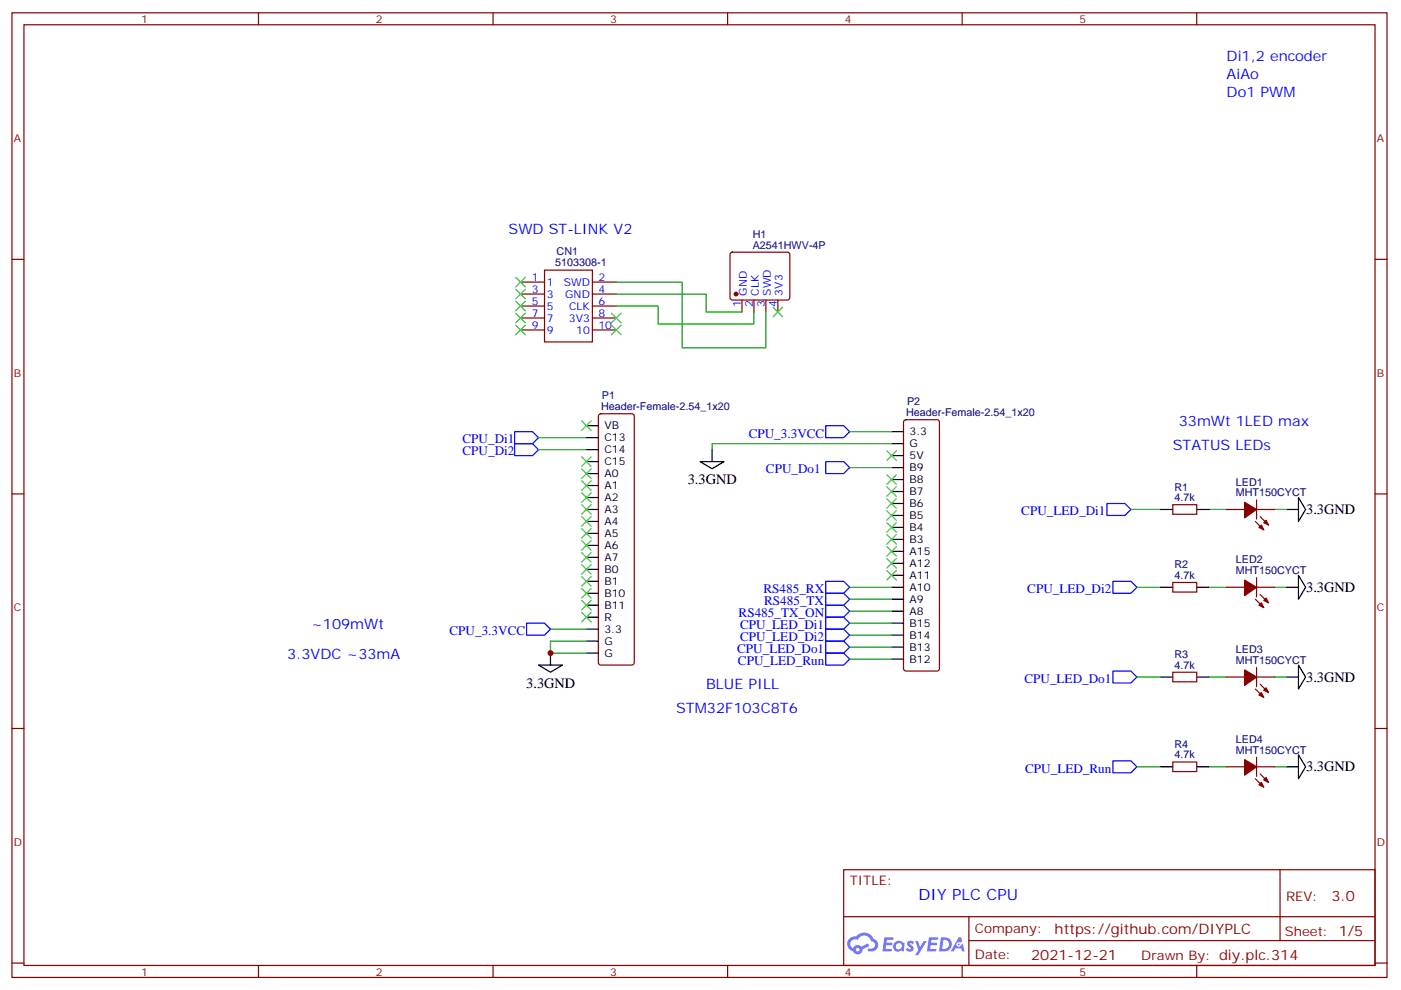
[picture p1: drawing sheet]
<svg xmlns="http://www.w3.org/2000/svg" width="413mm" height="292mm" viewBox="0 0 413 292" stroke-linecap="round" stroke-linejoin="round" font-family="sans-serif">
<g fill="none" stroke="#870000" stroke-width=".35">
<path d="M3.5 3.8h405.4v284.3h-405.4zM7.1 7.3h398.2v277.3h-398.2zM76.2 3.8v3.5M145.3 3.8v3.5M214.5 3.8v3.5M283.6 3.8v3.5M352.8 3.8v3.5M3.5 76.4h3.6M405.3 76.4h3.6M3.5 145.6h3.6M405.3 145.6h3.6M3.5 214.7h3.6"/>
<path d="M405.3 214.7h3.6M248.7 256.4h156.6v28.2h-156.6zM377.3 256.4v20.9M248.7 270.2h156.5M285.6 277.3h119.6M285.6 270.2v14.1M3.5 283.9h3.6M76.2 284.6v3.5M145.3 284.6v3.5M214.5 284.6v3.5M283.6 284.6v3.5M352.8 284.6v3.5"/>
<path d="M405.3 283.9h3.6"/>
</g>
<g fill="#5487ff">
<path d="M267.7 277.5a1.22 1.22 0 0 1 1.7 .3l-.4 .6a.47 .47 0 0 0-.3-.4 .47 .47 0 0 0-.5 .2l.1 .2a1.14 1.14 0 0 1 .8 1.7 1.14 1.14 0 0 1-1.9 0l-.2-.2 .5-.5 .7 .4a.29 .29 0 0 0 .3-.2 .29 .29 0 0 0-.2-.4 1.04 1.04 0 0 1-.6-1.7z"/>
<path d="M260.7 276.3h2.4l.3 .2-.2 .5h-1.8l-.1 .9h1.5l.3 .4-.3 .3h-1.6l-.2 1.1 1.7 .1 .2 .3-.2 .3h-2.6z"/>
<path d="M273.8 276.3h2.4l.3 .2-.1 .5h-1.8l-.2 .9h1.6l.3 .4-.4 .3h-1.6l-.1 1.1 1.7 .1 .2 .3-.2 .3h-2.6z"/>
<path d="M282.6 276.3h.7l.3 1.2-.6 .4a.69 .69 0 0 0-1 .2 .69 .69 0 0 0 .4 1 .69 .69 0 0 0 .9-.6l.5-.3 .6 2.2h-.8l-.2-.8h-1.8l-.5 .8h-.8z"/>
<path d="M269.8 277.4h.8l.6 1.8 1.1-1.8h.9l-2.6 4.2h-.8l.9-1.6z"/>
<path d="M277.4 276.3l-.6 4.1h1.3a2.11 2.11 0 0 0 2.5-2.1 2.11 2.11 0 0 0-2.5-2zM278.1 277a1.39 1.39 0 0 1 1.7 1.4 1.39 1.39 0 0 1-1.8 1.3h-.3z"/>
<path d="M263.7 277.9a1.54 1.54 0 0 0-.1 2.2 1.54 1.54 0 0 0 2.2 .1l.6 .2 .3-2.3-.2-.2h-.4a1.49 1.49 0 0 0-2.4 0zM264 278.9a.94 .94 0 0 1 1.8 0 .94 .94 0 0 1-1.8 0z"/>
<path d="M250.4 276.7a2.18 2.18 0 0 0 1.1 3.7 1.44 1.44 0 0 0 1.6 .9 1.44 1.44 0 0 0 1.2-1.5l2-1-.5-.7-1.9 .9a1.47 1.47 0 0 0-2.4 .5 1.39 1.39 0 0 1-.7-2 1.39 1.39 0 0 1 2-.4 2.12 2.12 0 0 1 2.2-1.3 2.12 2.12 0 0 1 1.9 1.7 1.14 1.14 0 0 1 1.1 1.4 1.14 1.14 0 0 1-1.7 .7 .43 .43 0 0 0-.5 .4 .43 .43 0 0 0 .4 .5 1.98 1.98 0 0 0 2.5-1.3 1.98 1.98 0 0 0-1.2-2.5 3.1 3.1 0 0 0-5.3-.7l-.9 .1zM252.3 280a.55 .55 0 0 1 1.1 0 .55 .55 0 0 1-1.1 0z"/>
<circle cx="282.6" cy="278.4" r=".26"/>
</g>
<g fill="none" stroke="#008700" stroke-width=".35">
<path d="M181.7 90.2h12.3v5.3h28.2v-3.5M181.7 86.7h26.4v5.3h10.6M181.7 83.1h19.4v19.5h24.7v-10.6M158.7 129h14.2M158.7 132.5h14.2M250.5 127.2h12.3M250.5 137.8h12.3M262.8 130.8h-52.9v1.7M333.4 150.2h8.8M356.3 150.2h5.3M375.7 150.2h3.5M250.5 173.1h12.3"/>
<path d="M250.5 176.6h12.3M335.1 173.1h7.1M356.3 173.1h5.3M375.7 173.1h3.5M162.3 185.5h10.6M172.9 189h-10.6v3.5h10.6M250.5 180.2h12.3M250.5 183.7h12.3M250.5 187.2h12.3M250.5 190.7h12.3M250.5 194.3h12.3M335.1 199.6h7.1"/>
<path d="M356.3 199.6h5.3M375.7 199.6h3.5M335.1 226h7.1M356.3 226h5.3M375.7 226h3.5"/>
</g>
<g fill="none" stroke="#870000" stroke-width=".35">
<path d="M160.5 79.6h14.1v21.2h-14.1zM215.4 74.5l.5-.2h16.2l.5 .2 .2 .5v12.7l-.2 .5-.5 .2h-16.2l-.5-.2-.2-.5v-12.7zM153.5 83.1h7M153.5 86.7h7M153.5 90.2h7M153.5 93.7h7M153.5 97.3h7M174.6 83.1h7.1M174.6 86.7h7.1M174.6 90.2h7.1M174.6 93.7h7.1M174.6 97.3h7.1"/>
<path d="M218.7 88.4v3.6M222.2 88.4v3.6M225.8 88.4v3.6M229.3 88.4v3.6M176.6 122.2l.5-.2h9.2l.5 .2 .2 .5v72.6l-.3 .5-.4 .2h-9.2l-.5-.2-.2-.5v-72.6zM266.6 123.9l.5-.2h9.1l.5 .2 .2 .5v72.7l-.2 .5-.5 .2h-9.1l-.5-.2-.3-.5v-72.7zM345.7 148.8h7.1v2.8h-7.1zM361.6 150.2h5.3M370.1 153.7l2.4 2.5M370.4 150.2h5.3M370.4 147.4v5.6M371.5 152.3l2.4 2.5"/>
<path d="M345.7 171.7h7.1v2.8h-7.1zM361.6 173.1h5.3M370.1 176.6l2.4 2.5M370.4 170.3v5.6M370.4 173.1h5.3M371.5 175.2l2.4 2.5M345.7 198.2h7.1v2.8h-7.1zM361.6 199.6h5.3M370.4 196.7v5.7M370.4 199.6h5.3M370.1 203.1l2.4 2.5M371.5 201.7l2.4 2.5"/>
<path d="M345.7 224.6h7.1v2.8h-7.1zM361.6 226h5.3M370.1 229.6l2.4 2.4M370.4 223.2v5.6M370.4 226h5.3M371.5 228.1l2.4 2.5"/>
</g>
<g fill="none" stroke="#000" stroke-width=".35">
<path d="M172.9 125.5h3.5M172.9 129h3.5M172.9 132.5h3.5M172.9 136.1h3.5M172.9 139.6h3.5M206.4 136.1h7l-3.5 2.1zM209.9 132.5v3.6M262.8 127.2h3.5M262.8 130.8h3.5M262.8 134.3h3.5M262.8 137.8h3.5M172.9 143.1h3.5"/>
<path d="M172.9 146.6h3.5M172.9 150.2h3.5M172.9 153.7h3.5M172.9 157.2h3.5M262.8 141.4h3.5M262.8 144.9h3.5M262.8 148.4h3.5M262.8 151.9h3.5M262.8 155.5h3.5M262.8 159h3.5M342.2 150.2h3.5M352.8 150.2h3.5"/>
<path d="M379.2 150.2h3.6M382.8 146.6l2.1 3.6-2.1 3.5zM172.9 160.8h3.5M172.9 164.3h3.5M172.9 167.8h3.5M172.9 171.3h3.5M172.9 174.9h3.5M172.9 178.4h3.5M262.8 162.5h3.5M262.8 166.1h3.5M262.8 169.6h3.5M262.8 173.1h3.5"/>
<path d="M262.8 176.6h3.5M342.2 173.1h3.5M352.8 173.1h3.5M379.2 173.1h3.6M382.8 169.6l2.1 3.5-2.1 3.5zM158.7 196h7.1l-3.5 2.2zM162.3 192.5v3.5M172.9 181.9h3.5M172.9 185.5h3.5M172.9 189h3.5M172.9 192.5h3.5M262.8 180.2h3.5"/>
<path d="M262.8 183.7h3.5M262.8 187.2h3.5M262.8 190.7h3.5M262.8 194.3h3.5M342.2 199.6h3.5M352.8 199.6h3.5M379.2 199.6h3.6M382.8 196l2.1 3.6-2.1 3.5zM342.2 226h3.5M352.8 226h3.5M379.2 226h3.6M382.8 222.5l2.1 3.5-2.1 3.6z"/>
</g>
<g fill="none" stroke="#3c3" stroke-width=".35">
<path d="M152 81.7l2.9 2.9M152 85.3l2.9 2.8M152 88.8l2.9 2.8M152 92.3l2.9 2.8M152 95.8l2.9 2.9M154.9 81.7l-2.9 2.9M154.9 85.3l-2.9 2.8M154.9 88.8l-2.9 2.8M154.9 92.3l-2.9 2.8M154.9 95.8l-2.9 2.9M180.3 92.3l2.8 2.8M180.3 95.8l2.8 2.9"/>
<path d="M183.1 92.3l-2.8 2.8M183.1 95.8l-2.8 2.9M227.9 90.6l2.8 2.8M230.7 90.6l-2.8 2.8M171.4 124.1l2.9 2.8M171.4 134.7l2.9 2.8M171.4 138.2l2.9 2.8M174.3 124.1l-2.9 2.8M174.3 134.7l-2.9 2.8M174.3 138.2l-2.9 2.8M261.4 132.9l2.8 2.8M261.4 139.9l2.8 2.9"/>
<path d="M264.2 132.9l-2.8 2.8M264.2 139.9l-2.8 2.9M171.4 141.7l2.9 2.8M171.4 145.2l2.9 2.9M171.4 148.8l2.9 2.8M171.4 152.3l2.9 2.8M171.4 155.8l2.9 2.8M171.4 159.3l2.9 2.9M174.3 141.7l-2.9 2.8M174.3 145.2l-2.9 2.9M174.3 148.8l-2.9 2.8M174.3 152.3l-2.9 2.8"/>
<path d="M174.3 155.8l-2.9 2.8M174.3 159.3l-2.9 2.9M261.4 143.5l2.8 2.8M261.4 147l2.8 2.8M261.4 150.5l2.8 2.9M261.4 154.1l2.8 2.8M261.4 157.6l2.8 2.8M264.2 143.5l-2.8 2.8M264.2 147l-2.8 2.8M264.2 150.5l-2.8 2.9M264.2 154.1l-2.8 2.8M264.2 157.6l-2.8 2.8"/>
<path d="M171.4 162.9l2.9 2.8M171.4 166.4l2.9 2.8M171.4 169.9l2.9 2.9M171.4 173.5l2.9 2.8M171.4 177l2.9 2.8M174.3 162.9l-2.9 2.8M174.3 166.4l-2.9 2.8M174.3 169.9l-2.9 2.9M174.3 173.5l-2.9 2.8M174.3 177l-2.9 2.8M261.4 161.1l2.8 2.8M261.4 164.6l2.8 2.9"/>
<path d="M261.4 168.2l2.8 2.8M264.2 161.1l-2.8 2.8M264.2 164.6l-2.8 2.9M264.2 168.2l-2.8 2.8M171.4 180.5l2.9 2.8M174.3 180.5l-2.9 2.8"/>
</g>
<g fill="none" stroke="#00f" stroke-width=".35">
<path d="M151.7 130.8h5.3l1.7 1.7-1.7 1.8h-5.3zM151.7 127.2h5.3l1.7 1.8-1.7 1.8h-5.3zM243.4 125.5h5.3l1.8 1.7-1.8 1.8h-5.3zM243.4 136.1h5.3l1.8 1.7-1.8 1.8h-5.3zM326.3 148.4h5.3l1.8 1.8-1.8 1.7h-5.3zM243.4 178.4h5.3l1.8 1.8-1.8 1.7h-5.3zM243.4 174.9h5.3l1.8 1.7-1.8 1.8h-5.3zM243.4 171.3h5.3l1.8 1.8-1.8 1.8h-5.3zM328.1 171.3h5.3l1.7 1.8-1.7 1.8h-5.3zM155.2 183.7h5.3l1.8 1.8-1.8 1.7h-5.3zM243.4 181.9h5.3l1.8 1.8-1.8 1.8h-5.3zM243.4 185.5h5.3l1.8 1.7-1.8 1.8h-5.3z"/>
<path d="M243.4 189h5.3l1.8 1.7-1.8 1.8h-5.3zM243.4 192.5h5.3l1.8 1.8-1.8 1.7h-5.3zM328.1 197.8h5.3l1.7 1.8-1.7 1.7h-5.3zM328.1 224.3h5.3l1.7 1.7-1.7 1.8h-5.3z"/>
</g>
<g fill="#870000" stroke="#870000" stroke-width=".35">
<path d="M372.5 154.1l.7-.7 .7 1.4z"/>
<path d="M371.1 155.5l.7-.7 .7 1.4z"/>
<path d="M366.9 148.1l3.5 2.1-3.5 2.4z"/>
<path d="M372.5 177l.7-.7 .7 1.4z"/>
<path d="M371.1 178.4l.7-.7 .7 1.4z"/>
<path d="M366.9 171l3.5 2.1-3.5 2.5z"/>
<path d="M372.5 229.9l.7-.7 .7 1.4z"/>
<path d="M371.1 231.3l.7-.7 .7 1.4z"/>
<path d="M366.9 223.9l3.5 2.1-3.5 2.5z"/>
<path d="M372.5 203.4l.7-.7 .7 1.5z"/>
<path d="M371.1 204.9l.7-.7 .7 1.4z"/>
<path d="M366.9 197.4l3.5 2.2-3.5 2.4z"/>
<circle cx="217" cy="86.7" r=".53"/>
</g>
<circle cx="162.3" cy="192.5" r=".88" fill="#c00"/>
<text font-size="4.6" fill="#00f" x="270.8" y="265.4">DIY PLC CPU</text>
<g font-size="4.2" fill="#00f">
<text x="361.6" y="17.9">Di1,2 encoder</text>
<text x="361.6" y="23.2">AiAo</text>
<text x="361.6" y="28.5">Do1 PWM</text>
<text x="149.9" y="69">SWD ST-LINK V2</text>
<text x="347.5" y="125.5">33mWt 1LED max</text>
<text x="345.7" y="132.5">STATUS LEDs</text>
<text x="91.7" y="185.5">~109mWt</text>
<text x="84.7" y="194.3">3.3VDC ~33mA</text>
<text x="208.1" y="203.1">BLUE PILL</text>
<text x="199.3" y="210.1">STM32F103C8T6</text>
</g>
<g font-size="4.2">
<text x="202.8" y="142.8">3.3GND</text>
<text x="385.1" y="151.6">3.3GND</text>
<text x="385.1" y="174.5">3.3GND</text>
<text x="155.1" y="202.7">3.3GND</text>
<text x="385.1" y="201">3.3GND</text>
<text x="385.1" y="227.4">3.3GND</text>
</g>
<g font-size="4.2" fill="#800">
<text x="392.5" y="265.6">3.0</text>
<text x="310.9" y="275.2">https://github.com/DIYPLC</text>
<text x="304" y="283">2021-12-21</text>
</g>
<g font-size="3.9" fill="#00f">
<text x="136.3" y="130.7">CPU_Di1</text>
<text x="220.7" y="129">CPU_3.3VCC</text>
<text x="136.3" y="134.2">CPU_Di2</text>
<text x="225.8" y="139.3">CPU_Do1</text>
<text x="301.1" y="151.9">CPU_LED_Di1</text>
<text x="225.1" y="174.9">RS485_RX</text>
<text x="225.3" y="178.4">RS485_TX</text>
<text x="302.8" y="174.9">CPU_LED_Di2</text>
<text x="217.7" y="181.9">RS485_TX_ON</text>
<text x="218.2" y="185.5">CPU_LED_Di1</text>
<text x="132.5" y="187.2">CPU_3.3VCC</text>
<text x="218.2" y="189">CPU_LED_Di2</text>
<text x="217.3" y="192.5">CPU_LED_Do1</text>
<text x="217.5" y="196">CPU_LED_Run</text>
<text x="302" y="201.3">CPU_LED_Do1</text>
<text x="302.2" y="227.8">CPU_LED_Run</text>
</g>
<g font-size="3.9" fill="#800">
<text x="250.5" y="260.9">TITLE:</text>
<text x="379.1" y="265.6">REV:</text>
<text x="287.4" y="275.1">Company:</text>
<text x="378.7" y="275.8">Sheet: 1/5</text>
<text x="287.4" y="282.8">Date:</text>
<text x="336.4" y="282.9">Drawn By: diy.plc.314</text>
</g>
<g font-size="3.2" fill="#800">
<text x="41.6" y="6.8">1</text>
<text x="110.8" y="6.8">2</text>
<text x="179.9" y="6.8">3</text>
<text x="249.1" y="6.8">4</text>
<text x="318.2" y="6.8">5</text>
<text x="4.1" y="41.9">A</text>
<text x="405.9" y="41.9">A</text>
<text x="4.1" y="111">B</text>
<text x="405.9" y="111">B</text>
<text x="4.1" y="180.2">C</text>
<text x="405.9" y="180.2">C</text>
<text x="4.1" y="249.3">D</text>
<text x="405.9" y="249.3">D</text>
<text x="41.6" y="287.6">1</text>
<text x="110.8" y="287.6">2</text>
<text x="179.9" y="287.6">3</text>
<text x="249.1" y="287.6">4</text>
<text x="318.2" y="287.6">5</text>
</g>
<g font-size="3.2" fill="#000080">
<text x="221.9" y="70.1">H1</text>
<text x="164.1" y="75.2">CN1</text>
<text x="221.9" y="73.3">A2541HWV-4P</text>
<text x="163.7" y="78.4">5103308-1</text>
<text x="177.4" y="117.7">P1</text>
<text x="267.4" y="119.4">P2</text>
<text x="177.2" y="120.9">Header-Female-2.54_1x20</text>
<text x="267.1" y="122.7">Header-Female-2.54_1x20</text>
<text x="364.3" y="143.1">LED1</text>
<text x="346.2" y="147.7">4.7k</text>
<text x="346.2" y="144.6">R1</text>
<text x="364.3" y="146.3">MHT150CYCT</text>
<text x="346.2" y="167.5">R2</text>
<text x="364.3" y="166.1">LED2</text>
<text x="346.2" y="170.6">4.7k</text>
<text x="364.3" y="169.2">MHT150CYCT</text>
<text x="346.2" y="197.1">4.7k</text>
<text x="346.2" y="194">R3</text>
<text x="364.3" y="195.7">MHT150CYCT</text>
<text x="364.3" y="192.5">LED3</text>
<text x="346.2" y="220.4">R4</text>
<text x="364.3" y="219">LED4</text>
<text x="346.2" y="223.6">4.7k</text>
<text x="364.3" y="222.1">MHT150CYCT</text>
</g>
<g font-size="3.2" fill="#00f">
<text x="156.7" y="82.8">1</text>
<text x="176.4" y="82.8">2</text>
<text x="156.7" y="86.3">3</text>
<text x="156.7" y="89.9">5</text>
<text x="161.2" y="84.2">1</text>
<text x="161.2" y="87.7">3</text>
<text x="166.2" y="84.2">SWD</text>
<text x="166.6" y="87.7">GND</text>
<text x="176.4" y="86.3">4</text>
<text x="176.4" y="89.9">6</text>
<text x="220.1" y="87.1" transform="rotate(-90 220.1 87.1)">GND</text>
<text x="223.7" y="87.1" transform="rotate(-90 223.7 87.1)">CLK</text>
<text x="227.2" y="87.1" transform="rotate(-90 227.2 87.1)">SWD</text>
<text x="230.7" y="87.1" transform="rotate(-90 230.7 87.1)">3V3</text>
<text x="156.7" y="93.4">7</text>
<text x="161.2" y="91.3">5</text>
<text x="161.2" y="94.8">7</text>
<text x="167.7" y="94.8">3V3</text>
<text x="167.7" y="91.3">CLK</text>
<text x="176.4" y="93.4">8</text>
<text x="218.4" y="90.6" transform="rotate(-90 218.4 90.6)">1</text>
<text x="221.9" y="90.6" transform="rotate(-90 221.9 90.6)">2</text>
<text x="225.4" y="90.6" transform="rotate(-90 225.4 90.6)">3</text>
<text x="229" y="90.6" transform="rotate(-90 229 90.6)">4</text>
<text x="156.7" y="96.9">9</text>
<text x="161.2" y="98.3">9</text>
<text x="169.9" y="98.3">10</text>
<text x="176.4" y="96.9">10</text>
</g>
<g font-size="3.2">
<text x="178.2" y="126.5">VB</text>
<text x="178.2" y="130.1">C13</text>
<text x="268.1" y="128.3">3.3</text>
<text x="268.1" y="131.8">G</text>
<text x="178.2" y="133.6">C14</text>
<text x="178.2" y="137.1">C15</text>
<text x="268.1" y="135.4">5V</text>
<text x="178.2" y="140.7">A0</text>
<text x="268.1" y="138.9">B9</text>
<text x="268.1" y="142.4">B8</text>
<text x="178.2" y="144.2">A1</text>
<text x="178.2" y="147.7">A2</text>
<text x="268.1" y="145.9">B7</text>
<text x="268.1" y="149.5">B6</text>
<text x="178.2" y="151.2">A3</text>
<text x="178.2" y="154.8">A4</text>
<text x="268.1" y="153">B5</text>
<text x="178.2" y="158.3">A5</text>
<text x="178.2" y="161.8">A6</text>
<text x="268.1" y="156.5">B4</text>
<text x="268.1" y="160.1">B3</text>
<text x="178.2" y="165.3">A7</text>
<text x="268.1" y="163.6">A15</text>
<text x="268.1" y="167.1">A12</text>
<text x="178.2" y="168.9">B0</text>
<text x="178.2" y="172.4">B1</text>
<text x="268.1" y="170.6">A11</text>
<text x="178.2" y="175.9">B10</text>
<text x="178.2" y="179.5">B11</text>
<text x="268.1" y="174.2">A10</text>
<text x="268.1" y="177.7">A9</text>
<text x="178.2" y="183">R</text>
<text x="268.1" y="181.2">A8</text>
<text x="268.1" y="184.7">B15</text>
<text x="178.2" y="186.5">3.3</text>
<text x="178.2" y="190">G</text>
<text x="268.1" y="188.3">B14</text>
<text x="268.1" y="191.8">B13</text>
<text x="178.2" y="193.6">G</text>
<text x="268.1" y="195.3">B12</text>
</g>
</svg>
